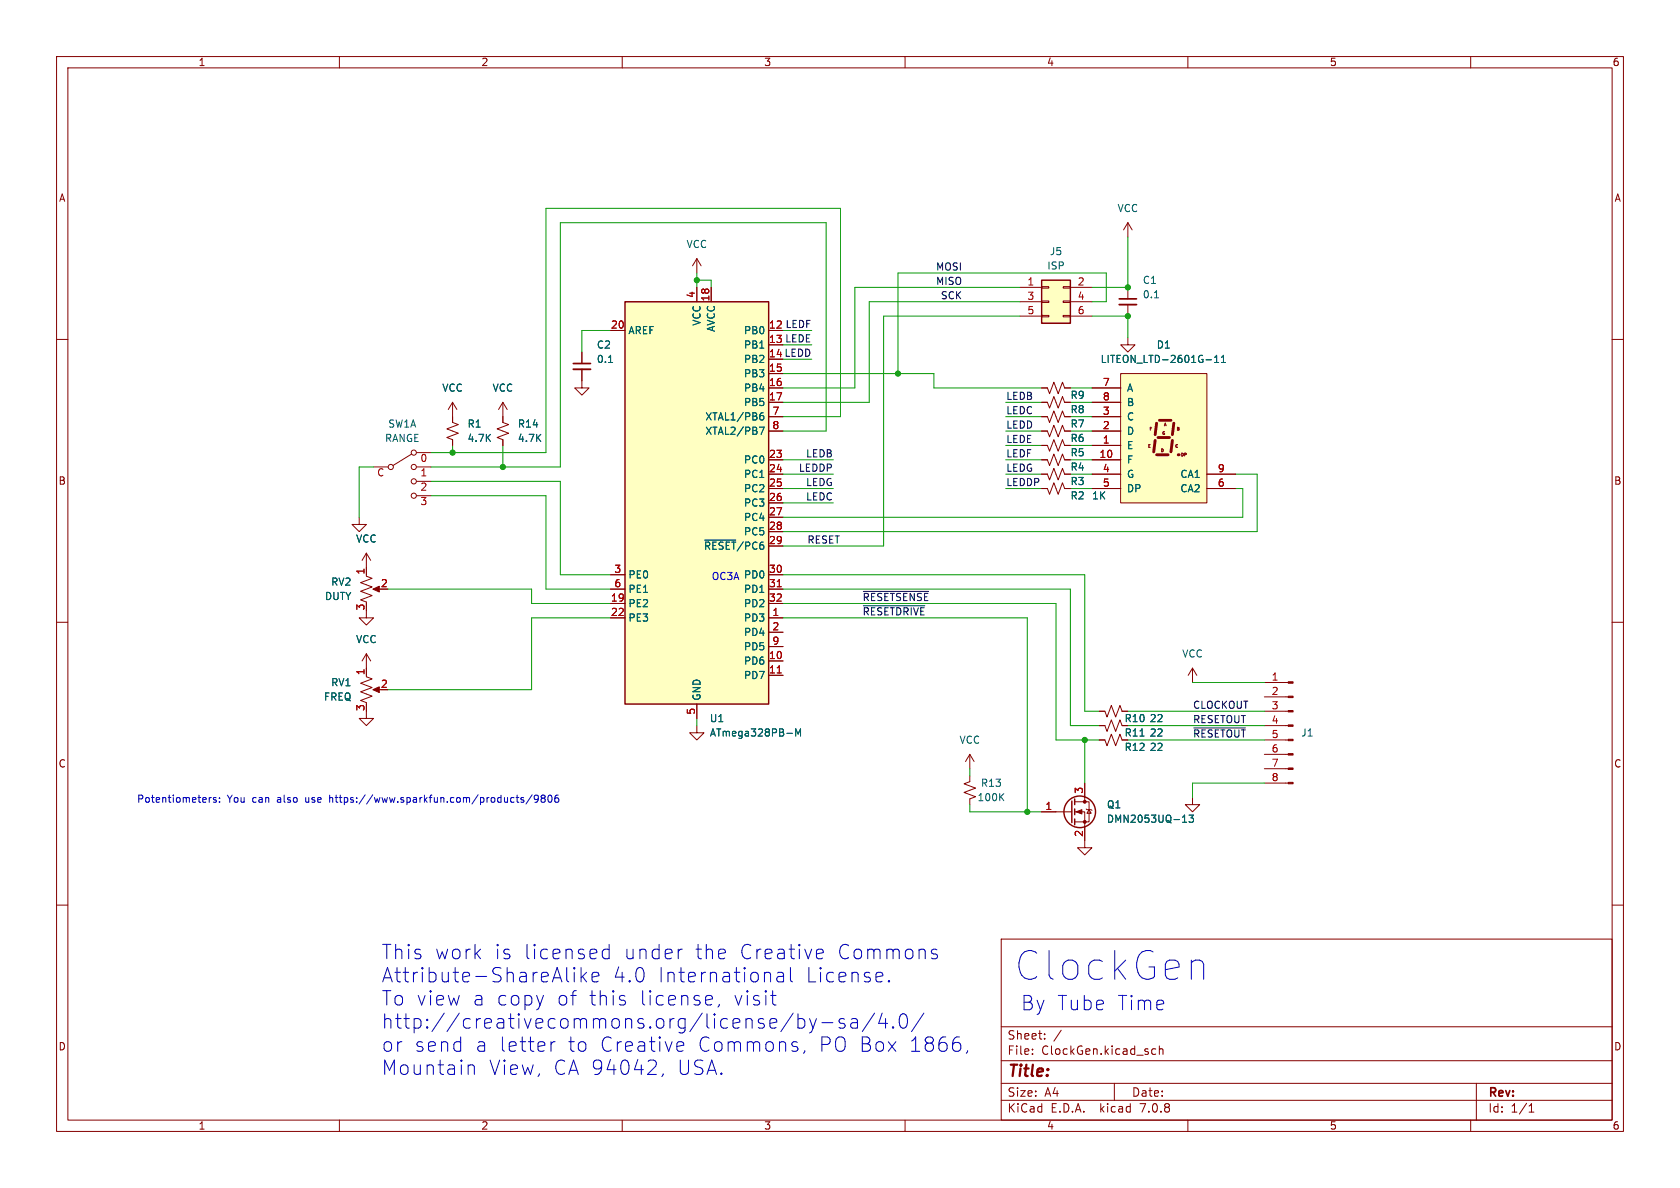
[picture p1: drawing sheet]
<svg xmlns="http://www.w3.org/2000/svg" width="297mm" height="210mm" viewBox="0 0 297 210" stroke-linecap="round" stroke-linejoin="round" font-family="sans-serif">
<g fill="none" stroke="#840000" stroke-width=".18">
<path d="M10 10h277v190h-277zM12 12h273v186h-273zM60 10v2M110 10v2M160 10v2M210 10v2M260 10v2M10 60h2M285 60h2M80 71.1l-.8 1.3M80 71.1v2.6M80 71.1l.8 1.3"/>
<path d="M88.9 71.1v3.6l1 .4-2 .7 2 .8-2 .7 1 .4v1M88.9 71.1l-.8 1.3M88.9 71.1l.8 1.3M198.1 66h15.3v22.9h-15.3zM10 110h2M64.8 108v1.2h1.2l-1.2 1.3-1.3-1.3h1.3M285 110h2M64.8 125.7v1.3h1.2l-1.2 1.3-1.3-1.3h1.3M10 160h2M285 160h2M177 166h108v32h-108zM60 198v2"/>
<path d="M110 198v2M160 198v2M177 194.5h108M177 191.5h108M177 187.5h108M177 181.5h108M182.5 186.3v.1M182.5 185.5v.1M184.7 183.6v.1M184.7 182.8v.1M187.6 182.1l-1.3 2M197 191.5v3"/>
<path d="M203.7 186.3l.2 .1 .4-.1M204.3 185.5l-.4-.1-.2 .1M205 185.5l.2-.1 .3 .1 .1 .9M205 184.9v1.5M210 198v2M260 198v2M261 191.5v6.5M270.3 196.6h.9M270.3 195.5l.4-.4v1.5"/>
</g>
<path d="M198.1 66h15.3v22.9h-15.3z" fill="#ffffc2" stroke="#ffffc2" stroke-width=".18"/>
<path d="M204.2 77.9l-.2 2M204.5 74.8l-.3 2M204.7 77.3h2.1M205 74.3h2M207.3 77.9l-.3 2M207.5 74.8l-.2 2M204.5 80.4h2" fill="none" stroke="#840000" stroke-width=".51"/>
<circle cx="208.3" cy="80.4" r=".25" fill="#840000"/>
<g fill="none" stroke="#840000" stroke-width=".18">
<path d="M199.4 39.4l.8 1.2M199.4 39.4v2.5M199.4 39.4l-.8 1.2M107.9 58.4h2.6M123.2 45.7l-.8 1.3M123.2 45.7v2.6M123.2 50.8v2.5M123.2 45.7l.8 1.3M125.7 50.8v2.5M180.3 50.8h3.8M180.3 53.3h3.8M180.3 55.9h3.8"/>
<path d="M184.1 55.8h1.3v.2h-1.3zM184.1 53.2h1.3v.3h-1.3zM184.1 50.7h1.3v.2h-1.3zM188 55.8h1.2v.2h-1.2zM188 53.2h1.2v.3h-1.2zM188 50.7h1.2v.2h-1.2zM189.2 50.8h3.8M189.2 53.3h3.8M189.2 55.9h3.8M199.4 59.7v1.3h-1.3l1.3 1.2 1.3-1.2h-1.3M199.4 50.8v2M199.4 53.8v2.1"/>
<path d="M80 73.7v1l1 .4-2 .7 2 .8-2 .7 1 .4v1M88.9 73.7v1M88.9 77.7v1M102.9 65.3v3.3h1.2l-1.2 1.3-1.3-1.3h1.3M102.9 62.2v2.1M135.9 76.2h2.5M135.9 73.7h2.5M135.9 68.6h2.5M135.9 71.1h2.5M135.9 66h2.5M184.1 71.1h1.1l.3 1 .8-2 .8 2 .7-2 .4 1h1M184.1 73.7h1.1l.3 1 .8-2.1 .8 2.1 .7-2.1 .4 1.1h1"/>
<path d="M184.1 76.2h1.1l.3 1 .8-2 .8 2 .7-2 .4 1h1M184.1 68.6h1.1l.3 1 .8-2 .8 2 .7-2 .4 1h1M184.1 78.7h1.1l.3 1.1 .8-2.1 .8 2.1 .7-2.1 .4 1h1M193 78.7h5.1M193 76.2h5.1M193 73.7h5.1M193 68.6h5.1M193 71.1h5.1M203.3 78.6h-.2v.5M203.6 75.5h-.2v.5M205.5 79.4l-.1-.1v.6M205.8 75.3l.2-.5 .2 .5"/>
<path d="M208.4 75.6l-.3-.1v.5M63.5 91.4v1.3h1.3l-1.3 1.3-1.3-1.3h1.3M64.8 97.8v3.8M64.8 97.8l-.8 1.3M64.8 97.8l.7 1.3M66 82.6h2.6M72.8 80.3l-3.3 2M73.7 80h2.5M73.7 82.6h2.5M73.7 85.1h2.5M73.7 87.6h2.5M135.9 81.3h2.5"/>
<path d="M135.9 83.8h2.5M135.9 86.4h2.5M135.9 88.9h2.5M135.9 91.4h2.5M135.9 94h2.5M135.9 96.5h2.5M184.1 81.3h1.1l.3 1 .8-2 .8 2 .7-2 .4 1h1M184.1 83.8h1.1l.3 1 .8-2 .8 2 .7-2 .4 1h1M184.1 86.4h1.1l.3 1 .8-2.1 .8 2.1 .7-2.1 .4 1.1h1M193 81.3h5.1M193 83.8h5.1M193 86.4h5.1"/>
<path d="M209.1 80.1h-.2v.5M209.7 80.1h-.3v.5M213.4 83.8h5M213.4 86.4h5M64.8 119.6l1 .4-2 .8 2 .7-2 .8 2 .8-2 .7 1 .4v.3M64.8 101.9l1 .3-2 .8 2 .8-2 .7 2 .8-2 .7 1 .4v.3M64.8 115.6l-.8 1.2M64.8 115.6v3.8M64.8 115.6l.7 1.2M66.3 104.1h1M107.9 109.2h2.6M107.9 106.7h2.6"/>
<path d="M107.9 101.6h2.6M107.9 104.1h2.6M135.9 109.2h2.5M135.9 116.8h2.5M135.9 119.4h2.5M135.9 106.7h2.5M135.9 111.8h2.5M135.9 101.6h2.5M135.9 104.1h2.5M135.9 114.3h2.5M210.8 118.1l.8 1.3M210.8 118.1v2.6"/>
<path d="M210.8 118.1l-.7 1.3M66.3 121.9h1M123.2 128.3v1.2h1.3l-1.3 1.3-1.3-1.3h1.3M123.2 124.5v2.5M171.4 137.2v1l-1 .4 2.1 .7-2.1 .8 2.1 .7-1.1 .4v1M171.4 133.4l.8 1.2M171.4 133.4v2.5M171.4 133.4l-.7 1.2M191.8 138.4v3.3M194.3 125.7h1l.4 1 .8-2 .7 2 .8-2 .4 1h1M194.3 128.3h1l.4 1 .8-2 .7 2 .8-2 .4 1M194.3 130.8h1l.4 1 .8-2 .7 2 .8-2 .4 1"/>
<path d="M223.5 125.7h4.2M223.5 128.3h4.2M223.5 130.8h4.2M223.5 138.4h4.2M223.5 135.9h4.2M223.5 133.4h4.2M223.5 123.2h4.2M223.5 120.7h4.2M184.1 143.5h5.4M190 143.5h1.8v6.4h1.2l-1.2 1.2-1.3-1.2h1.3M190 141.7h2.5v3.6h-2.5M192 143l.2 .1h.7l.1 .2"/>
<path d="M192.5 143.1l.4 .7h-.7zM210.8 141v1.2h1.3l-1.3 1.3-1.3-1.3h1.3"/>
<circle cx="69.1" cy="82.6" r=".46"/>
<circle cx="73.2" cy="87.6" r=".46"/>
<circle cx="73.2" cy="80" r=".46"/>
<circle cx="73.2" cy="85.1" r=".46"/>
<circle cx="73.2" cy="82.6" r=".46"/>
</g>
<g fill="none" stroke="#006464" stroke-width=".18">
<path d="M204.1 52.6h.7M107.6 64.1h.7M134.3 75.5h.8l-.5 1.3M134.4 73.6l.4-.1 .2 .2-.1 .5h-.3l-.2-.1M134.9 73h-.3l-.2 .3M213.2 63.6h1M214.7 64.1h.7M214.7 63.2l.4-.4v1.3M215.9 64.1h.8M215.9 63.2l.4-.4v1.3M124.6 95.5h5.5M139.1 129.6h1"/>
<path d="M140.7 130.1v-1.3l.4 1 .4-1v1.3M201.5 130.1h.8M176.9 140.8l.6 .7M177.5 140.3l-.8 .7M209.1 145.4h.7M209.3 144.3l.1-.2v1.3M210.2 144.1h.8l-.4 .5 .3 .1v.5l-.2 .2-.5-.2"/>
</g>
<g fill="#840000" stroke="#840000" stroke-width=".18">
<path d="M65.9 121.9l1.2-.5v1z"/>
<path d="M227.7 138.3h.9v.3h-.9z"/>
<path d="M227.7 135.8h.9v.2h-.9z"/>
<path d="M227.7 133.2h.9v.3h-.9z"/>
<path d="M227.7 130.7h.9v.2h-.9z"/>
<path d="M227.7 128.1h.9v.3h-.9z"/>
<path d="M227.7 125.6h.9v.3h-.9z"/>
<path d="M227.7 123.1h.9v.2h-.9z"/>
<path d="M227.7 120.5h.9v.3h-.9z"/>
<path d="M190.2 143.5l1.1-.4v.8z"/>
<path d="M65.9 104.1l1.2-.5v1z"/>
<circle cx="191.8" cy="145.3" r=".25"/>
<circle cx="191.8" cy="141.7" r=".25"/>
</g>
<g fill="#ffffc2" stroke="#ffffc2" stroke-width=".18">
<path d="M184.1 49.5h5.1v7.7h-5.1z"/>
<path d="M110.5 53.3h25.4v71.2h-25.4z"/>
</g>
<g fill="none" stroke="#840000" stroke-width=".25">
<path d="M110.5 53.3h25.4v71.2h-25.4zM184.1 49.5h5.1v7.7h-5.1zM189.5 141.6v3.8M190 141.2v1M190 143v1M190 144.8v1"/>
<circle cx="190.9" cy="143.5" r="2.79"/>
</g>
<path d="M197.9 53.8h3M101.3 65.3h3.1" fill="none" stroke="#840000" stroke-width=".33"/>
<path d="M197.9 52.8h3M101.3 64.3h3.1" fill="none" stroke="#840000" stroke-width=".3"/>
<path d="M137.4 119h.7M137.4 103.7h.7" fill="none" stroke="#a90000" stroke-width=".18"/>
<path d="M152.6 107.1h10.9M152.6 104.5h11.6M211 128.7h9.2" fill="none" stroke="#0f0f0f" stroke-width=".18"/>
<g fill="none" stroke="#0000c2" stroke-width=".18">
<path d="M37 141v.8M37.4 141l-.4 .2M38.2 141h-.3l-.2 .2 .1 .1 .4 .2v.3h-.5M38.8 141.7v.1M38.8 141v.2M58.3 140.6v1.2M58.5 141l-.2 .1M91.2 141h.5M91.4 140.6v1l.3 .2M92.6 141h-.3l-.2 .2v.1l.5 .2v.3h-.5M94.1 140.5l-1.1 1.6M95.2 141.1l-.3 .2h-.3l-.2-.2 .2-.5h.3l.2 .1a.84 .84 0 0 1-.3 1.1h-.2"/>
<path d="M95.9 141.1l-.2 .2v.4l.2 .1h.4l.1-.2v-.3l-.3-.2M95.9 141.1l-.2-.2 .2-.3h.4l.1 .2-.3 .3M95.9 141.1h.2M97 140.6h.2a.68 .68 0 0 1 .4 .6 .68 .68 0 0 1-.4 .6 .84 .84 0 0 1-.2-1.2zM98.7 140.6h-.4a.86 .86 0 0 0 0 1.2l.4-.1 .1-.4-.2-.3h-.3l-.2 .3M100.2 171v2.2l.4 .4M101.5 171v.3M101.5 171.9v1.7M101.5 171l-.1 .2 .1 .1M101.5 171l.1 .2-.1 .1M102.7 171v2.6M103 172.6l.7 1"/>
<path d="M103.7 171.9l-1 .9M104.7 172.7l1.2-.2-.1-.5-.8-.1-.3 .3v1l.1 .3 .2 .1 .8-.1M107.7 166.9v2.6M107.7 167.9l-.7-.1-.5 .5v.7l.2 .4 .3 .1 .7-.1M110.2 176.8l.4 .4-.1 .3-.3 .2M110.2 176l.3 .1M120.6 167.8l-.5 .1M125.1 176l.7 .1 .2 .5-1.3 .2M125.8 177.5l-.7 .2M127.2 177.5l-.3 .5M136.2 176h1M136.6 175.1v2.2l.1 .2 .5 .2"/>
<path d="M137.4 172l.3-.1 .7 .1 .1 .2v1.4M138.5 172.5l-.8 .1a.5 .5 0 0 0-.4 .5 .5 .5 0 0 0 .4 .5l.8-.1M139.7 171v2.2l.4 .4M140.2 179.1l-2.2 3.3M141.1 179.2v2.6M144.5 167.9l.7-.1 .2 .1 .1 .5-1.2 .2M144.5 169.4l.2 .1 .7-.1M154.6 179.1l-2.2 3.3M155.9 179.1l-.6 1.8h1.6M157.2 173.3l.1 .2-.1 .1M157.2 173.3l-.2 .2 .2 .1M157.2 173.3v.3"/>
<path d="M159.2 179.5a.61 .61 0 0 1 .6-.3 .61 .61 0 0 1 .5 .5 1.49 1.49 0 0 1-.5 2.1 .65 .65 0 0 1-.7-.5 2.17 2.17 0 0 1 .1-1.8zM163.3 179.1l-2.2 3.3M164.7 168.3l.1 .2 .8 .3 .1 .2-.1 .4-.2 .1-.7-.1M165.6 167.9l-.6-.1-.3 .4M212.1 169.7l.5 .3 .2 .4v2.7M82.8 188.5a.63 .63 0 0 1 1.1 .1v1.3M97.4 184.1v1.7M98.1 184.1a.65 .65 0 0 0-.7 .5M114.5 189.9h1.5M115.9 187.6l.1 .3-.1 .6M117.2 189.8l-.2 .5M119.8 184.3l.7-.2 .2 .2 .2 .5-1.2 .2"/>
<path d="M119.8 185.7l.2 .1 .7-.1M140.7 185l.4 .4-.2 .3-.2 .1M140.7 184.1l.2 .2M141.1 180.2l.7-.1 .5 .4v.8l-.3 .3-.2 .2-.7-.2M142.3 185.7l-.3 .5M143.1 180.1l.6 1.7M143.4 182.5l-.3 .1M143.7 181.8l-.2 .6M144.3 180.1l-.6 1.7M145.3 180.8h1.9M149.3 180.2l-.6-.1-.4 .3 .1 .4 .9 .2 .1 .3-.1 .3-.2 .2-.8-.2M150.5 180.2l.2-.1 .8 .1 .1 .2v1.4"/>
<path d="M151.6 180.7l-.9 .1a.5 .5 0 0 0-.3 .5 .5 .5 0 0 0 .3 .5l.9-.2M156.6 180.1v1.7M157.9 181.5l.1 .1-.1 .2M157.9 181.5l-.1 .1 .1 .2M157.9 181.5v.3M171.1 185.7l-.3 .5"/>
</g>
<g fill="none" stroke="#009600" stroke-width=".18">
<path d="M107.9 58.4h-5v3.8M123.2 48.3v2.5M123.2 49.5h2.5v1.3M138.4 58.4h5.1M180.3 55.9h-24.1v40.6h-17.8M180.3 53.3h-26.6v17.8h-15.3M180.3 50.8h-29.2v17.8h-12.7M193 53.3h2.6v-5h-36.9v17.7M193 55.9h6.4v3.8M199.4 41.9v8.9h-6.4M80 78.7v1.3M88.9 78.7v3.9"/>
<path d="M138.4 76.2h7.6v-36.8h-46.9v43.2h-22.9M138.4 73.7h10.2v-36.9h-52.1v43.2h-20.3M138.4 66h26.7v2.6h19M138.4 61h5.1M138.4 63.5h5.1M177.8 76.2h6.3M177.8 71.1h6.3M177.8 73.7h6.3M177.8 78.7h6.3M189.2 76.2h3.8M189.2 71.1h3.8M189.2 73.7h3.8"/>
<path d="M189.2 78.7h3.8M189.2 68.6h3.8M66 82.6h-2.5v8.8M76.2 87.6h20.3v16.5h11.4M76.2 85.1h22.9v16.5h8.8M138.4 81.3h8.9M138.4 86.4h8.9M138.4 83.8h8.9M138.4 88.9h8.9M177.8 81.3h6.3M177.8 86.4h6.3M177.8 83.8h6.3"/>
<path d="M189.2 81.3h3.8M189.2 86.4h3.8M189.2 83.8h3.8M218.4 86.4h1.3v5h-81.3M218.4 83.8h3.8v10.2h-83.8M68.6 104.1h25.4v2.6h13.9M107.9 109.2h-13.9v12.7h-25.4M138.4 106.7h48.3v24.1h7.6M138.4 101.6h53.4v24.1h2.5M138.4 104.1h50.8v24.2h5.1M138.4 109.2h43.2v34.3M123.2 127v1.3"/>
<path d="M171.4 135.9v1.3M191.8 130.8v7.6M199.4 130.8h24.1M199.4 128.3h24.1M199.4 125.7h24.1M210.8 120.7h12.7M223.5 138.4h-12.7v2.6M171.4 142.2v1.3h12.7"/>
</g>
<g fill="#009600" stroke="#009600" stroke-width=".18">
<circle cx="158.7" cy="66" r=".46"/>
<circle cx="123.2" cy="49.5" r=".46"/>
<circle cx="191.8" cy="130.8" r=".46"/>
<circle cx="181.6" cy="143.5" r=".46"/>
<circle cx="88.9" cy="82.6" r=".46"/>
<circle cx="80" cy="80" r=".46"/>
<circle cx="199.4" cy="50.8" r=".46"/>
<circle cx="199.4" cy="55.9" r=".46"/>
</g>
<text font-size="7.1" fill="#0000c2" x="179.1" y="173.7">ClockGen</text>
<g font-size="3.5" fill="#0000c2">
<text x="67.3" y="169.8">This</text>
<text x="67.3" y="173.9">Attribute-ShareAlike</text>
<text x="76.7" y="169.8">work</text>
<text x="87.2" y="169.8">is</text>
<text x="92.3" y="169.8">licensed</text>
<text x="108.1" y="173.9">4.0</text>
<text x="109.9" y="169.8">under</text>
<text x="116.1" y="173.9">International</text>
<text x="122.5" y="169.8">the</text>
<text x="130.3" y="169.8">Creative</text>
<text x="142.1" y="173.9">License.</text>
<text x="147.5" y="169.8">Commons</text>
<text x="67.3" y="178">To view</text>
<text x="83.3" y="178">a copy</text>
<text x="98.1" y="178">of</text>
<text x="103.7" y="178">this</text>
<text x="112.6" y="178">license,</text>
<text x="129.1" y="178">visit</text>
<text x="180.3" y="178.8">By Tube</text>
<text x="197.3" y="178.8">Time</text>
<text x="67.3" y="182.1">http://creativecommons.org/license/by-sa/4.0/</text>
<text x="67.3" y="186.2">or</text>
<text x="67.3" y="190.2">Mountain</text>
<text x="73.1" y="186.2">send</text>
<text x="83.8" y="186.2">a letter</text>
<text x="86.2" y="190.2">View,</text>
<text x="97.6" y="190.2">CA 94042,</text>
<text x="100" y="186.2">to</text>
<text x="105.6" y="186.2">Creative</text>
<text x="119.4" y="190.2">USA.</text>
<text x="122.9" y="186.2">Commons,</text>
<text x="144.2" y="186.2">PO Box</text>
<text x="160.1" y="186.2">1866,</text>
</g>
<text font-size="2.8" fill="#840000" x="178" y="190.9">Title:</text>
<g font-size="2.1" fill="#840000">
<text x="178" y="184">Sheet:</text>
<text x="178" y="186.7">File:</text>
<text x="184.1" y="186.7">ClockGen.kicad_sch</text>
<text x="178" y="196.9">KiCad</text>
<text x="178" y="194.1">Size:</text>
<text x="184.7" y="194.1">A4</text>
<text x="185.7" y="196.9">E.D.A.</text>
<text x="194.6" y="196.9">kicad</text>
<text x="200" y="194.1">Date:</text>
<text x="201.8" y="196.9">7.0.8</text>
<text x="263" y="194.3">Rev:</text>
<text x="263" y="196.9">Id:</text>
<text x="267.1" y="196.9">1/1</text>
</g>
<g font-size="1.8" fill="#840000">
<text x="35" y="11.9">1</text>
<text x="85" y="11.9">2</text>
<text x="135" y="11.9">3</text>
<text x="185" y="11.9">4</text>
<text x="235" y="11.9">5</text>
<text x="285" y="11.9">6</text>
<text x="10.3" y="35.9">A</text>
<text x="285.3" y="35.9">A</text>
<text x="135.8" y="58.2">12 LEDF</text>
<text x="135.8" y="60.7">13 LEDE</text>
<text x="135.8" y="63.2">14 LEDD</text>
<text x="10.3" y="85.9">B</text>
<text x="285.3" y="85.9">B</text>
<text x="198.7" y="127.9">R10</text>
<text x="198.7" y="130.4">R11</text>
<text x="10.3" y="135.9">C</text>
<text x="285.3" y="135.9">C</text>
<text x="10.3" y="185.9">D</text>
<text x="285.3" y="185.9">D</text>
<text x="35" y="199.9">1</text>
<text x="85" y="199.9">2</text>
<text x="135" y="199.9">3</text>
<text x="185" y="199.9">4</text>
<text x="235" y="199.9">5</text>
<text x="285" y="199.9">6</text>
</g>
<g font-size="1.8" fill="#006464">
<text x="197.5" y="37.7">VCC</text>
<text x="121.3" y="44">VCC</text>
<text x="185" y="47.9">ISP</text>
<text x="185.5" y="45.3">J5</text>
<text x="201.9" y="50.4">C1</text>
<text x="201.9" y="52.9">0.1</text>
<text x="111" y="59.3">AREF</text>
<text x="124.1" y="57.7" transform="rotate(-90 124.1 57.7)">VCC</text>
<text x="126.6" y="58.8" transform="rotate(-90 126.6 58.8)">AVCC</text>
<text x="131.4" y="59.3">PB0</text>
<text x="105.4" y="61.8">C2</text>
<text x="105.4" y="64.4">0.1</text>
<text x="131.4" y="61.8">PB1</text>
<text x="131.4" y="64.4">PB2</text>
<text x="194.5" y="64.4">LITEON_LTD-2601G-11</text>
<text x="204.4" y="61.8">D1</text>
<text x="78.1" y="69.4">VCC</text>
<text x="87" y="69.4">VCC</text>
<text x="131.4" y="66.9">PB3</text>
<text x="131.4" y="69.4">PB4</text>
<text x="131.4" y="72">PB5</text>
<text x="189.2" y="70.7">R9</text>
<text x="199.1" y="69.4">A</text>
<text x="199.1" y="72">B</text>
<text x="68.5" y="75.8">SW1A</text>
<text x="82.6" y="75.8">R1</text>
<text x="91.4" y="75.8">R14</text>
<text x="124.6" y="74.5">XTAL1/PB6</text>
<text x="124.6" y="77.1">XTAL2/PB7</text>
<text x="189.2" y="73.3">R8</text>
<text x="189.2" y="75.8">R7</text>
<text x="199.1" y="77.1">D</text>
<text x="199.1" y="74.5">C</text>
<text x="68" y="78.3">RANGE</text>
<text x="82.6" y="78.3">4.7K</text>
<text x="91.4" y="78.3">4.7K</text>
<text x="131.4" y="82.1">PC0</text>
<text x="189.2" y="78.3">R6</text>
<text x="189.2" y="83.4">R4</text>
<text x="189.2" y="80.9">R5</text>
<text x="199.1" y="79.6">E</text>
<text x="199.1" y="82.1">F</text>
<text x="131.4" y="84.7">PC1</text>
<text x="131.4" y="87.2">PC2</text>
<text x="131.4" y="89.8">PC3</text>
<text x="189.2" y="86">R3</text>
<text x="189.2" y="88.5">R2</text>
<text x="193" y="88.5">1K</text>
<text x="199.1" y="84.7">G</text>
<text x="199.1" y="87.2">DP</text>
<text x="208.6" y="87.2">CA2</text>
<text x="208.6" y="84.7">CA1</text>
<text x="131.4" y="92.3">PC4</text>
<text x="131.4" y="94.8">PC5</text>
<text x="62.9" y="96.1">VCC</text>
<text x="124.4" y="97.4">~{RESET}/PC6</text>
<text x="57.4" y="106.3">DUTY</text>
<text x="58.4" y="103.7">RV2</text>
<text x="111" y="107.5">PE2</text>
<text x="111" y="102.5">PE0</text>
<text x="111" y="105">PE1</text>
<text x="131.4" y="105">PD1</text>
<text x="131.4" y="107.5">PD2</text>
<text x="131.4" y="102.5">PD0</text>
<text x="62.9" y="113.9">VCC</text>
<text x="111" y="110.1">PE3</text>
<text x="131.4" y="110.1">PD3</text>
<text x="131.4" y="112.6">PD4</text>
<text x="131.4" y="117.7">PD6</text>
<text x="131.4" y="115.2">PD5</text>
<text x="208.9" y="116.4">VCC</text>
<text x="57.2" y="124.1">FREQ</text>
<text x="58.4" y="121.5">RV1</text>
<text x="124.1" y="124" transform="rotate(-90 124.1 124)">GND</text>
<text x="131.4" y="120.2">PD7</text>
<text x="125.4" y="127.9">U1</text>
<text x="125.4" y="130.4">ATmega328PB-M</text>
<text x="169.5" y="131.7">VCC</text>
<text x="203.2" y="127.9">22</text>
<text x="203.2" y="130.4">22</text>
<text x="229.9" y="130.4">J1</text>
<text x="198.7" y="132.9">R12</text>
<text x="203.2" y="132.9">22</text>
<text x="172.7" y="141.8">100K</text>
<text x="173.3" y="139.3">R13</text>
<text x="195.6" y="143.1">Q1</text>
<text x="195.6" y="145.6">DMN2053UQ-13</text>
</g>
<g font-size="1.8" fill="#0f0f0f">
<text x="165.4" y="47.9">MOSI</text>
<text x="165.4" y="50.5">MISO</text>
<text x="166.2" y="53">SCK</text>
<text x="177.8" y="70.8">LEDB</text>
<text x="177.8" y="73.3">LEDC</text>
<text x="177.8" y="75.9">LEDD</text>
<text x="141.1" y="83.5">LEDDP</text>
<text x="142.4" y="80.9">LEDB</text>
<text x="177.8" y="78.4">LEDE</text>
<text x="177.8" y="83.5">LEDG</text>
<text x="177.8" y="80.9">LEDF</text>
<text x="142.4" y="88.6">LEDC</text>
<text x="142.4" y="86">LEDG</text>
<text x="177.8" y="86">LEDDP</text>
<text x="142.6" y="96.2">RESET</text>
<text x="152.4" y="106.3">~{RESETSENSE}</text>
<text x="152.4" y="108.9">~{RESETDRIVE}</text>
<text x="210.8" y="125.4">CLOCKOUT</text>
<text x="210.8" y="130.5">~{RESETOUT}</text>
<text x="210.8" y="127.9">RESETOUT</text>
</g>
<g font-size="1.8" fill="#a90000">
<text x="122.9" y="52.8" transform="rotate(-90 122.9 52.8)">4</text>
<text x="125.5" y="53.4" transform="rotate(-90 125.5 53.4)">18</text>
<text x="181.5" y="50.5">1</text>
<text x="181.5" y="53.1">3</text>
<text x="190.4" y="50.5">2</text>
<text x="190.4" y="53.1">4</text>
<text x="107.9" y="58.2">20</text>
<text x="135.8" y="58.2">12</text>
<text x="181.5" y="55.6">5</text>
<text x="190.4" y="55.6">6</text>
<text x="135.8" y="65.8">15</text>
<text x="135.8" y="60.7">13</text>
<text x="135.8" y="63.2">14</text>
<text x="135.8" y="68.3">16</text>
<text x="135.8" y="70.9">17</text>
<text x="194.9" y="68.3">7</text>
<text x="194.9" y="70.9">8</text>
<text x="136.5" y="73.4">7</text>
<text x="136.5" y="75.9">8</text>
<text x="194.9" y="75.9">2</text>
<text x="194.9" y="73.4">3</text>
<text x="74.2" y="82">0</text>
<text x="135.8" y="81">23</text>
<text x="135.8" y="83.6">24</text>
<text x="194.3" y="81">10</text>
<text x="194.9" y="78.5">1</text>
<text x="194.9" y="83.6">4</text>
<text x="215.2" y="83.6">9</text>
<text x="66.6" y="84.5">C</text>
<text x="74.2" y="84.5">1</text>
<text x="74.2" y="87.1">2</text>
<text x="74.2" y="89.6">3</text>
<text x="135.8" y="86.1">25</text>
<text x="135.8" y="88.6">26</text>
<text x="194.9" y="86.1">5</text>
<text x="215.2" y="86.1">6</text>
<text x="135.8" y="91.2">27</text>
<text x="135.8" y="93.7">28</text>
<text x="64.5" y="101.7" transform="rotate(-90 64.5 101.7)">1</text>
<text x="108.5" y="101.3">3</text>
<text x="135.8" y="96.3">29</text>
<text x="135.8" y="101.3">30</text>
<text x="67.2" y="103.9">2</text>
<text x="107.9" y="106.4">19</text>
<text x="108.5" y="103.9">6</text>
<text x="135.8" y="103.9">31</text>
<text x="135.8" y="106.4">32</text>
<text x="64.5" y="108" transform="rotate(-90 64.5 108)">3</text>
<text x="107.9" y="109">22</text>
<text x="136.5" y="109">1</text>
<text x="136.5" y="111.5">2</text>
<text x="64.5" y="119.5" transform="rotate(-90 64.5 119.5)">1</text>
<text x="135.8" y="116.6">10</text>
<text x="135.8" y="119.1">11</text>
<text x="136.5" y="114">9</text>
<text x="64.5" y="125.8" transform="rotate(-90 64.5 125.8)">3</text>
<text x="67.2" y="121.7">2</text>
<text x="224.7" y="120.4">1</text>
<text x="224.7" y="122.9">2</text>
<text x="224.7" y="125.5">3</text>
<text x="122.9" y="126.4" transform="rotate(-90 122.9 126.4)">5</text>
<text x="224.7" y="128">4</text>
<text x="224.7" y="130.6">5</text>
<text x="224.7" y="133.1">6</text>
<text x="224.7" y="135.6">7</text>
<text x="184.7" y="143.3">1</text>
<text x="191.5" y="140.4" transform="rotate(-90 191.5 140.4)">3</text>
<text x="224.7" y="138.2">8</text>
<text x="191.5" y="148" transform="rotate(-90 191.5 148)">2</text>
</g>
<g font-size="1.8" fill="#0000c2">
<text x="125.7" y="102.6">OC3A PD0</text>
<text x="24.1" y="142">Potentiometers:</text>
<text x="40.2" y="142">You</text>
<text x="44.7" y="142">can</text>
<text x="49.3" y="142">also</text>
<text x="54.5" y="142">use</text>
<text x="58.9" y="142">https://www.sparkfun.com/products/9806</text>
</g>
<g font-size=".7" fill="#840000">
<text x="203.1" y="76.3">F</text>
<text x="205.3" y="77.1">G</text>
<text x="205.6" y="75.5">A</text>
<text x="207.8" y="76.3">B</text>
<text x="202.8" y="79.3">E</text>
<text x="205.1" y="80.1">D</text>
<text x="207.6" y="79.3">C</text>
<text x="208.6" y="80.9">DP</text>
</g>
</svg>
